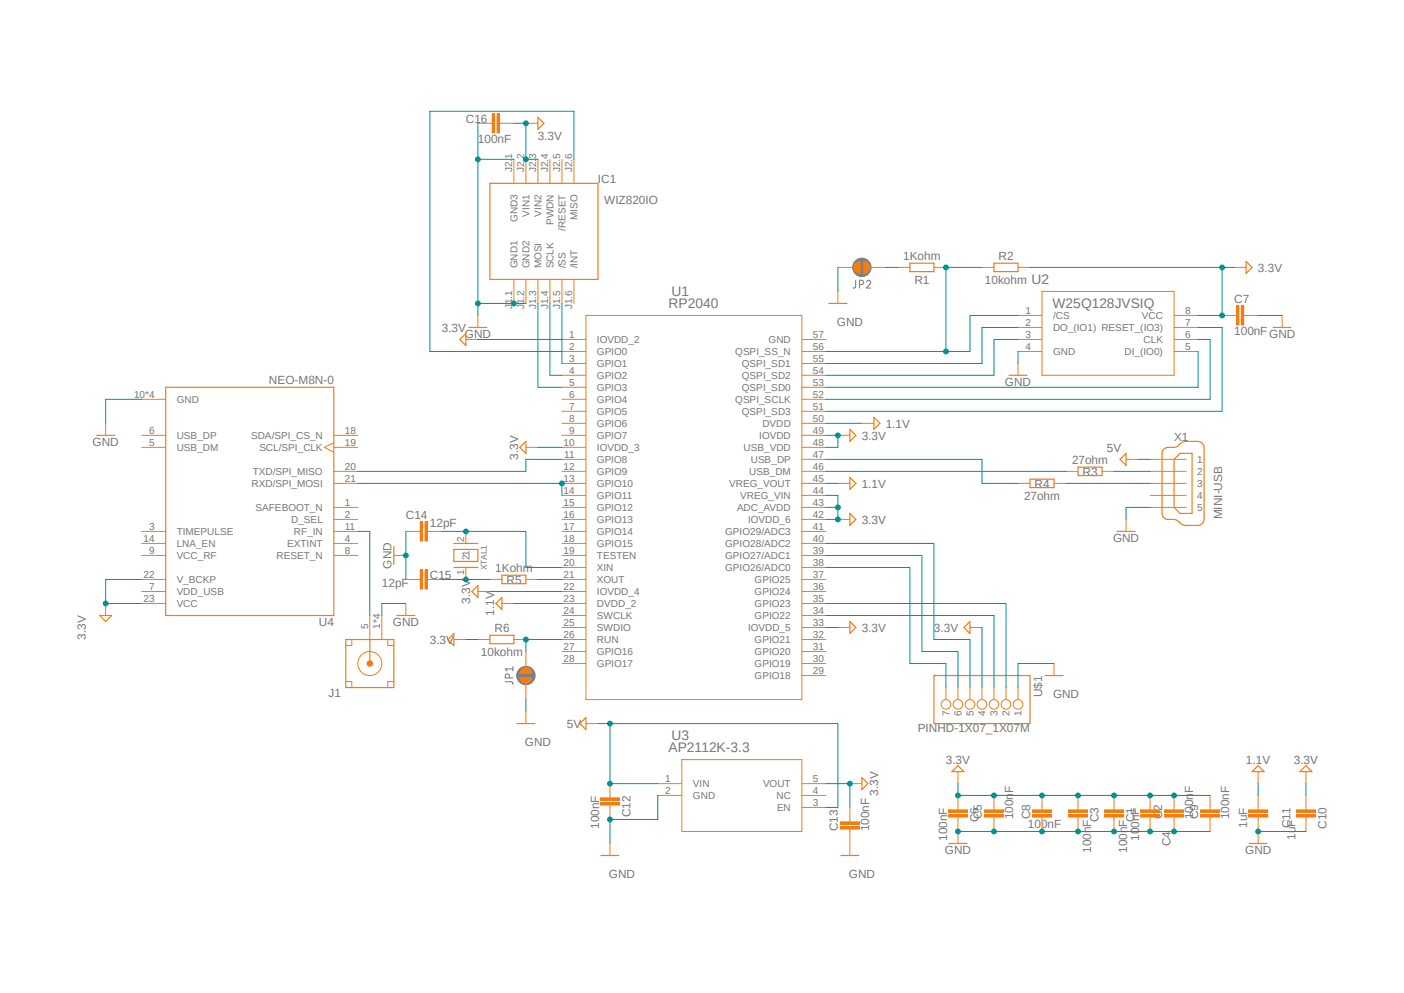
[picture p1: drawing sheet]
<svg xmlns="http://www.w3.org/2000/svg" width="297mm" height="210mm" viewBox="0 0 297 210" stroke-linecap="round" stroke-linejoin="round" font-family="sans-serif">
<path d="M15.6 23.5l265.8 162.9M281.4 23.5l-265.8 162.9" fill="none" stroke="#fff" stroke-width=".21"/>
<path d="M181 59.3v1.2a.4 .4 0 0 1-.5 .4M183.3 59.6a.44 .44 0 0 1 .6-.3 .44 .44 0 0 1 .2 .7l-.8 .9h.9M181.8 60.2h.4a.47 .47 0 0 0 .5-.5 .47 .47 0 0 0-.5-.4h-.4v1.6" fill="none" stroke="#757575" stroke-width=".21"/>
<circle cx="182.3" cy="56.6" r="1.94" fill="#757575"/>
<g fill="none" stroke="#757575" stroke-width=".21">
<path d="M106.9 144.2h1.2a.4 .4 0 0 1 .4 .5M107.8 143.4v-.4l-.2-.4a.44 .44 0 0 0-.7 .4v.4h1.6M108.5 141v.9M108.5 141.5h-1.6l.3 .4"/>
<circle cx="182.3" cy="56.6" r="1.94"/>
</g>
<circle cx="111.3" cy="142.9" r="1.94" fill="#757575"/>
<circle cx="111.3" cy="142.9" r="1.94" fill="none" stroke="#757575" stroke-width=".21"/>
<g fill="none" stroke="#f57c10" stroke-width=".21">
<path d="M118.9 71.8h5.1M118.9 74.3h5.1M118.9 76.9h5.1M118.9 79.4h5.1M124 66.7h45.6v81.3h-45.6zM169.6 71.8h5.1M169.6 74.3h5.1M169.6 76.9h5.1M169.6 79.4h5.1M118.9 81.9h5.1M118.9 84.5h5.1M118.9 87h5.1"/>
<path d="M118.9 89.5h5.1M118.9 92.1h5.1M118.9 94.6h5.1M118.9 97.2h5.1M118.9 99.7h5.1M169.6 81.9h5.1M169.6 84.5h5.1M169.6 87h5.1M169.6 89.5h5.1M169.6 92.1h5.1M169.6 94.6h5.1M169.6 97.2h5.1"/>
<path d="M169.6 99.7h5.1M118.9 102.2h5.1M118.9 104.8h5.1M118.9 107.3h5.1M118.9 109.9h5.1M118.9 112.4h5.1M118.9 114.9h5.1M118.9 117.5h5.1M169.6 102.2h5.1M169.6 104.8h5.1M169.6 107.3h5.1M169.6 109.9h5.1"/>
<path d="M169.6 112.4h5.1M169.6 114.9h5.1M169.6 117.5h5.1M118.9 120h5.1M118.9 122.6h5.1M118.9 125.1h5.1M118.9 127.6h5.1M118.9 130.2h5.1M118.9 132.7h5.1M118.9 135.3h5.1M118.9 137.8h5.1M169.6 120h5.1"/>
<path d="M169.6 122.6h5.1M169.6 125.1h5.1M169.6 127.6h5.1M169.6 130.2h5.1M169.6 132.7h5.1M169.6 135.3h5.1M169.6 137.8h5.1M118.9 140.3h5.1M169.6 140.3h5.1M169.6 142.9h5.1"/>
</g>
<path d="M208.2 172.3h4.1v.5h-4.1z" fill-rule="evenodd" fill="#f57c10"/>
<path d="M208.2 172.3h4.1v.5h-4.1z" fill="none" stroke="#f57c10" stroke-width=".21"/>
<path d="M208.2 171.3h4.1v.5h-4.1z" fill-rule="evenodd" fill="#f57c10"/>
<path d="M208.2 171.3h4.1v.5h-4.1zM210.3 168.2v3.1M210.3 172.8v3.1" fill="none" stroke="#f57c10" stroke-width=".21"/>
<path d="M233.6 171.3h4.1v.5h-4.1z" fill-rule="evenodd" fill="#f57c10"/>
<path d="M233.6 171.3h4.1v.5h-4.1z" fill="none" stroke="#f57c10" stroke-width=".21"/>
<path d="M233.6 172.3h4.1v.5h-4.1z" fill-rule="evenodd" fill="#f57c10"/>
<path d="M233.6 172.3h4.1v.5h-4.1zM235.7 168.2v3.1M235.7 172.8v3.1" fill="none" stroke="#f57c10" stroke-width=".21"/>
<path d="M246.3 172.3h4.1v.5h-4.1z" fill-rule="evenodd" fill="#f57c10"/>
<path d="M246.3 172.3h4.1v.5h-4.1z" fill="none" stroke="#f57c10" stroke-width=".21"/>
<path d="M246.3 171.3h4.1v.5h-4.1z" fill-rule="evenodd" fill="#f57c10"/>
<path d="M246.3 171.3h4.1v.5h-4.1zM248.4 168.2v3.1M248.4 172.8v3.1" fill="none" stroke="#f57c10" stroke-width=".21"/>
<path d="M226 171.3h4.1v.5h-4.1z" fill-rule="evenodd" fill="#f57c10"/>
<path d="M226 171.3h4.1v.5h-4.1z" fill="none" stroke="#f57c10" stroke-width=".21"/>
<path d="M226 172.3h4.1v.5h-4.1z" fill-rule="evenodd" fill="#f57c10"/>
<path d="M226 172.3h4.1v.5h-4.1zM228 168.2v3.1M228 172.8v3.1" fill="none" stroke="#f57c10" stroke-width=".21"/>
<path d="M241.3 171.3h4v.5h-4z" fill-rule="evenodd" fill="#f57c10"/>
<path d="M241.3 171.3h4v.5h-4z" fill="none" stroke="#f57c10" stroke-width=".21"/>
<path d="M241.3 172.3h4v.5h-4z" fill-rule="evenodd" fill="#f57c10"/>
<path d="M241.3 172.3h4v.5h-4zM243.3 168.2v3.1M243.3 172.8v3.1" fill="none" stroke="#f57c10" stroke-width=".21"/>
<path d="M200.6 171.3h4.1v.5h-4.1z" fill-rule="evenodd" fill="#f57c10"/>
<path d="M200.6 171.3h4.1v.5h-4.1z" fill="none" stroke="#f57c10" stroke-width=".21"/>
<path d="M200.6 172.3h4.1v.5h-4.1z" fill-rule="evenodd" fill="#f57c10"/>
<path d="M200.6 172.3h4.1v.5h-4.1zM202.6 168.2v3.1M202.6 172.8v5.6" fill="none" stroke="#f57c10" stroke-width=".21"/>
<path d="M200.7 178.4h3.9" fill="none" stroke="#f57c10" stroke-width=".25"/>
<path d="M261.6 64.7h.5v4h-.5z" fill-rule="evenodd" fill="#f57c10"/>
<path d="M261.6 64.7h.5v4h-.5z" fill="none" stroke="#f57c10" stroke-width=".21"/>
<path d="M262.6 64.7h.5v4h-.5z" fill-rule="evenodd" fill="#f57c10"/>
<path d="M98.6 71.8h2.5M215.3 76.9v2.5M258.5 66.7h3.1M262.6 64.7h.5v4h-.5zM263.1 66.7h3M271.2 66.7v2.6M111.3 94.6h2.5M177.2 92.1h2.6M177.2 109.9h2.6M101.1 125.1h2.5M177.2 132.7h2.6" fill="none" stroke="#f57c10" stroke-width=".21"/>
<path d="M97.3 71.8l1.3-1.3v2.6zM213.4 79.4h3.9M269.3 69.3h3.8M111.3 93.3v2.6l-1.3-1.3zM179.8 90.8l1.3 1.3-1.3 1.2zM179.8 108.6l1.3 1.3-1.3 1.2zM101.1 123.8v2.6l-1.3-1.3zM179.8 131.4l1.3 1.3-1.3 1.3z" fill="none" stroke="#f57c10" stroke-width=".25"/>
<path d="M218.4 172.3h4.1v.5h-4.1z" fill-rule="evenodd" fill="#f57c10"/>
<path d="M218.4 172.3h4.1v.5h-4.1z" fill="none" stroke="#f57c10" stroke-width=".21"/>
<path d="M218.4 171.3h4.1v.5h-4.1z" fill-rule="evenodd" fill="#f57c10"/>
<path d="M182.3 89.5h2.6M218.4 171.3h4.1v.5h-4.1zM220.4 168.2v3.1M220.4 172.8v3.1" fill="none" stroke="#f57c10" stroke-width=".21"/>
<path d="M184.9 88.3l1.2 1.2-1.2 1.3z" fill="none" stroke="#f57c10" stroke-width=".25"/>
<path d="M254 172.3h4v.5h-4z" fill-rule="evenodd" fill="#f57c10"/>
<path d="M254 172.3h4v.5h-4z" fill="none" stroke="#f57c10" stroke-width=".21"/>
<path d="M254 171.3h4v.5h-4z" fill-rule="evenodd" fill="#f57c10"/>
<g fill="none" stroke="#f57c10" stroke-width=".21">
<path d="M189.9 56.6h2.6M197.6 56.6h2.5M207.7 56.6h2.6M215.3 56.6h2.6M261.1 56.6h2.5M225.5 99.7h2.5M233.1 99.7h2.6M238.2 97.2h2.5M243.3 97.2h7.6M243.3 99.7h7.6M215.3 102.2h2.6M223 102.2h2.5"/>
<path d="M238.2 109.9v2.5M243.3 102.2h7.6M243.3 104.8h7.6M243.3 107.3h7.6M106.2 127.6h2.5M254 171.3h4v.5h-4zM256 168.2v3.1M256 172.8v3.1"/>
</g>
<path d="M192.5 55.7h5.1v1.7h-5.1zM210.3 55.7h5v1.7h-5zM263.6 55.3l1.3 1.3-1.3 1.2zM228 98.8h5.1v1.8h-5.1zM238.2 95.9v2.5l-1.3-1.2zM246 95.2l.3-.3a4.2 4.2 0 0 1 2.5-.3l.6-.5a2.01 2.01 0 0 1 1.5-.8h2.5a1.34 1.34 0 0 1 1.3 1.3v15.3a1.27 1.27 0 0 1-1.3 1.2h-2.5a2.42 2.42 0 0 1-1.8-1 3.9 3.9 0 0 0-2.4-.3 1.21 1.21 0 0 1-.9-1.2v-12.7zM248.4 97.2l1.2-1.3h2.6v12.7h-2.6l-1.2-1.3zM217.9 101.3h5.1v1.8h-5.1zM236.3 112.4h3.8M106.2 126.4v2.5l-1.3-1.3z" fill="none" stroke="#f57c10" stroke-width=".25"/>
<path d="M274.2 171.3h4.1v.5h-4.1z" fill-rule="evenodd" fill="#f57c10"/>
<path d="M274.2 171.3h4.1v.5h-4.1z" fill="none" stroke="#f57c10" stroke-width=".21"/>
<path d="M274.2 172.3h4.1v.5h-4.1z" fill-rule="evenodd" fill="#f57c10"/>
<path d="M274.2 172.3h4.1v.5h-4.1zM276.3 168.2v3.1M276.3 172.8v3.1" fill="none" stroke="#f57c10" stroke-width=".21"/>
<path d="M264.1 171.3h4.1v.5h-4.1z" fill-rule="evenodd" fill="#f57c10"/>
<path d="M264.1 171.3h4.1v.5h-4.1z" fill="none" stroke="#f57c10" stroke-width=".21"/>
<path d="M264.1 172.3h4.1v.5h-4.1z" fill-rule="evenodd" fill="#f57c10"/>
<path d="M177.2 102.2h2.6M264.1 172.3h4.1v.5h-4.1zM266.1 168.2v3.1M266.1 172.8v3.1" fill="none" stroke="#f57c10" stroke-width=".21"/>
<path d="M179.8 101l1.3 1.2-1.3 1.3z" fill="none" stroke="#f57c10" stroke-width=".25"/>
<path d="M127 168.7h4.1v.5h-4.1z" fill-rule="evenodd" fill="#f57c10"/>
<path d="M127 168.7h4.1v.5h-4.1z" fill="none" stroke="#f57c10" stroke-width=".21"/>
<path d="M127 169.8h4.1v.5h-4.1z" fill-rule="evenodd" fill="#f57c10"/>
<path d="M127 169.8h4.1v.5h-4.1zM129 165.7v3M129 170.3v3" fill="none" stroke="#f57c10" stroke-width=".21"/>
<path d="M177.8 174.8h4v.5h-4z" fill-rule="evenodd" fill="#f57c10"/>
<path d="M177.8 174.8h4v.5h-4z" fill="none" stroke="#f57c10" stroke-width=".21"/>
<path d="M177.8 173.8h4v.5h-4z" fill-rule="evenodd" fill="#f57c10"/>
<path d="M124 153h2.5M129 178.4v2.5M139.1 165.7h5.1M139.1 168.2h5.1M144.2 160.7h25.4v15.2h-25.4zM169.6 165.7h5.1M169.6 168.2h5.1M169.6 170.8h5.1M177.8 173.8h4v.5h-4zM179.8 170.8v3M179.8 175.3v5.6M179.8 165.7h2.5" fill="none" stroke="#f57c10" stroke-width=".21"/>
<path d="M124 151.8v2.5l-1.3-1.3zM182.3 164.5l1.3 1.2-1.3 1.3zM127.1 180.9h3.8M177.9 180.9h3.8" fill="none" stroke="#f57c10" stroke-width=".25"/>
<path d="M88.9 110.4h.5v4h-.5z" fill-rule="evenodd" fill="#f57c10"/>
<path d="M88.9 110.4h.5v4h-.5z" fill="none" stroke="#f57c10" stroke-width=".21"/>
<path d="M89.9 110.4h.5v4h-.5z" fill-rule="evenodd" fill="#f57c10"/>
<path d="M85.9 112.4h3M89.9 110.4h.5v4h-.5zM90.4 112.4h3.1" fill="none" stroke="#f57c10" stroke-width=".21"/>
<path d="M88.9 120.5h.5v4.1h-.5z" fill-rule="evenodd" fill="#f57c10"/>
<path d="M88.9 120.5h.5v4.1h-.5z" fill="none" stroke="#f57c10" stroke-width=".21"/>
<path d="M89.9 120.5h.5v4.1h-.5z" fill-rule="evenodd" fill="#f57c10"/>
<g fill="none" stroke="#f57c10" stroke-width=".21">
<path d="M108.7 33.7v5.1M111.3 33.7v5.1M111.3 26.1h2.5M113.8 33.7v5.1M116.3 33.7v5.1M118.9 33.7v5.1M121.4 33.7v5.1M108.7 59.1v5.1M111.3 59.1v5.1M113.8 59.1v5.1M116.3 59.1v5.1M118.9 59.1v5.1"/>
<path d="M121.4 59.1v5.1M101.1 66.7v2.6M215.3 66.7h5.1M215.3 69.3h5.1M215.3 71.8h5.1M215.3 74.3h5.1M220.4 61.6h28v17.8h-28zM248.4 66.7h5M248.4 69.3h5M248.4 71.8h5M248.4 74.3h5M83.3 117.5h2.6"/>
<path d="M85.9 122.6h3M89.9 120.5h.5v4.1h-.5zM90.4 122.6h3.1M96 135.3h2.6M101.1 135.3h2.5M103.6 122.6h2.6M108.7 135.3h2.6M111.3 122.6h2.5"/>
</g>
<path d="M103.6 38.8h22.9v20.3h-22.9zM113.8 24.8l1.3 1.3-1.3 1.2zM99.2 69.3h3.8M83.3 115.6v3.8M96 134v2.5l-1.3-1.2zM103.6 134.4h5.1v1.7h-5.1zM106.2 121.7h5.1v1.7h-5.1z" fill="none" stroke="#f57c10" stroke-width=".25"/>
<path d="M104.1 24h.5v4.1h-.5z" fill-rule="evenodd" fill="#f57c10"/>
<path d="M104.1 24h.5v4.1h-.5z" fill="none" stroke="#f57c10" stroke-width=".21"/>
<path d="M105.2 24h.5v4.1h-.5z" fill-rule="evenodd" fill="#f57c10"/>
<g fill="none" stroke="#f57c10" stroke-width=".21">
<path d="M101.1 26.1h3M105.2 24h.5v4.1h-.5zM105.7 26.1h3M22.4 89.5v2.6M30 84.5h5.1M30 94.6h5.1M30 92.1h5.1M70.6 93.6l-2 1 2 1M70.6 94.6h5.1M70.6 92.1h5.1M70.6 99.7h5.1M30 114.9h5.1"/>
<path d="M30 112.4h5.1M30 117.5h5.1M70.6 114.9h5.1M70.6 109.9h5.1M70.6 112.4h5.1M70.6 117.5h5.1M70.6 102.2h5.1M70.6 107.3h5.1M22.4 127.6v2.6M30 122.6h5.1M30 127.6h5.1M30 125.1h5.1"/>
<path d="M74.4 135.3v1.2h-1.2M82 135.3v1.2h1.3M73.2 144.1h1.2v1.3M83.3 144.1h-1.3v1.3"/>
</g>
<path d="M20.4 92.1h3.9M35.1 81.9h35.5v48.3h-35.5zM21.1 130.2h2.5l-1.2 1.2zM73.2 135.3h10.1v10.1h-10.1zM78.2 135.3v5" fill="none" stroke="#f57c10" stroke-width=".25"/>
<circle cx="78.2" cy="140.3" r=".6" fill="#f57c10"/>
<g fill="none" stroke="#f57c10" stroke-width=".21">
<path d="M177.2 61.6v2.6M98.6 112.4v2.5M78.2 130.2v5.1M80.8 130.2v5.1M85.9 127.6v2.6M98.6 120v2.6M205.2 132.7h2.5M111.3 150.5v2.5M200.1 145.4v2.6M202.6 145.4v2.6M205.2 145.4v2.6M207.7 145.4v2.6"/>
<path d="M210.3 145.4v2.6M212.8 145.4v2.6M215.3 145.4v2.6M223 140.3v2.6"/>
<circle cx="78.2" cy="140.3" r="2.54"/>
<circle cx="78.2" cy="140.3" r=".6"/>
<circle cx="200.1" cy="149" r="1.01"/>
<circle cx="202.7" cy="149" r="1.01"/>
<circle cx="205.2" cy="149" r="1.01"/>
<circle cx="207.7" cy="149" r="1.01"/>
<circle cx="210.3" cy="149" r="1.01"/>
<circle cx="212.8" cy="149" r="1.01"/>
<circle cx="215.4" cy="149" r="1.01"/>
</g>
<path d="M175.3 64.2h3.9M96 116.2h5.1v2.5h-5.1zM96 114.9h5.1M83.9 130.2h3.9M96 120h5.1M203.9 132.7l1.3-1.3v2.6zM109.3 153h3.9M197.6 142.9h20.3v10.1h-20.3zM221.1 142.9h3.8" fill="none" stroke="#f57c10" stroke-width=".25"/>
<path d="M181.1 55.6l.8-.3v2.5a1.27 1.27 0 0 1-1.1-.8 1.27 1.27 0 0 1 .3-1.4z" fill-rule="evenodd" fill="#f57c10"/>
<path d="M181.1 55.6l.8-.3v2.5a1.27 1.27 0 0 1-1.1-.8 1.27 1.27 0 0 1 .3-1.4z" fill="none" stroke="#f57c10" stroke-width=".21"/>
<path d="M182.7 55.3a1.27 1.27 0 0 1 1.3 1.3 1.27 1.27 0 0 1-1.3 1.2z" fill-rule="evenodd" fill="#f57c10"/>
<path d="M177.2 56.6h3.5M182.7 55.3a1.27 1.27 0 0 1 1.3 1.3 1.27 1.27 0 0 1-1.3 1.2zM184 56.6h3.4" fill="none" stroke="#f57c10" stroke-width=".21"/>
<path d="M110.3 141.6a1.31 1.31 0 0 1 1.4-.3 1.31 1.31 0 0 1 .8 1.2h-2.5z" fill-rule="evenodd" fill="#f57c10"/>
<path d="M110.3 141.6a1.31 1.31 0 0 1 1.4-.3 1.31 1.31 0 0 1 .8 1.2h-2.5z" fill="none" stroke="#f57c10" stroke-width=".21"/>
<path d="M110 143.3h2.5a1.27 1.27 0 0 1-1.2 1.2 1.27 1.27 0 0 1-1.3-1.2z" fill-rule="evenodd" fill="#f57c10"/>
<path d="M111.3 137.8v3.4M110 143.3h2.5a1.27 1.27 0 0 1-1.2 1.2 1.27 1.27 0 0 1-1.3-1.2zM111.3 144.5v3.5M202.6 163.2v2.5M266.1 163.2v2.5M266.1 175.9v2.5M276.3 163.2v2.5" fill="none" stroke="#f57c10" stroke-width=".21"/>
<path d="M202.6 161.9l1.3 1.3h-2.5zM264.2 178.4h3.9M266.1 161.9l1.3 1.3h-2.5zM275 163.2l1.3-1.3 1.2 1.3z" fill="none" stroke="#f57c10" stroke-width=".25"/>
<path d="M202.6 175.9h7.7" fill="none" stroke="#009292" stroke-width=".21"/>
<circle cx="202.6" cy="175.9" r=".51" fill="#009292"/>
<g fill="none" stroke="#009292" stroke-width=".21">
<path d="M210.3 175.9h10.1"/>
<circle cx="202.6" cy="175.9" r=".51"/>
</g>
<circle cx="210.3" cy="175.9" r=".51" fill="#009292"/>
<g fill="none" stroke="#009292" stroke-width=".21">
<path d="M220.4 175.9h7.6"/>
<circle cx="210.3" cy="175.9" r=".51"/>
</g>
<circle cx="220.4" cy="175.9" r=".51" fill="#009292"/>
<g fill="none" stroke="#009292" stroke-width=".21">
<path d="M228 175.9h7.7"/>
<circle cx="220.4" cy="175.9" r=".51"/>
</g>
<circle cx="228" cy="175.9" r=".51" fill="#009292"/>
<g fill="none" stroke="#009292" stroke-width=".21">
<path d="M235.7 175.9h7.6"/>
<circle cx="228" cy="175.9" r=".51"/>
</g>
<circle cx="235.7" cy="175.9" r=".51" fill="#009292"/>
<g fill="none" stroke="#009292" stroke-width=".21">
<path d="M243.3 175.9h5.1"/>
<circle cx="235.7" cy="175.9" r=".51"/>
</g>
<circle cx="243.3" cy="175.9" r=".51" fill="#009292"/>
<g fill="none" stroke="#009292" stroke-width=".21">
<path d="M248.4 175.9h7.6"/>
<circle cx="243.3" cy="175.9" r=".51"/>
</g>
<circle cx="248.4" cy="175.9" r=".51" fill="#009292"/>
<g fill="none" stroke="#009292" stroke-width=".21">
<path d="M215.3 74.3v2.6M266.1 66.7h5.1M243.3 107.3h-5.1v2.6M139.1 168.2v5.1h-10.1v5.1"/>
<circle cx="248.4" cy="175.9" r=".51"/>
</g>
<circle cx="129" cy="173.3" r=".51" fill="#009292"/>
<g fill="none" stroke="#009292" stroke-width=".21">
<path d="M85.9 112.4v10.2"/>
<circle cx="129" cy="173.3" r=".51"/>
</g>
<circle cx="85.8" cy="117.5" r=".51" fill="#009292"/>
<g fill="none" stroke="#009292" stroke-width=".21">
<path d="M177.2 56.6v5M101.1 64.2h10.2M30 84.5h-7.6v5M85.9 127.6h-5.1v2.6M111.3 148v2.5M223 140.3h-7.7v5.1"/>
<circle cx="85.8" cy="117.5" r=".51"/>
</g>
<circle cx="108.7" cy="64.2" r=".51" fill="#009292"/>
<g fill="none" stroke="#009292" stroke-width=".21">
<path d="M101.1 26.1v40.6M101.1 33.7h7.6"/>
<circle cx="108.7" cy="64.2" r=".51"/>
</g>
<circle cx="101.1" cy="33.7" r=".51" fill="#009292"/>
<circle cx="101.1" cy="33.7" r=".51" fill="none" stroke="#009292" stroke-width=".21"/>
<circle cx="101.1" cy="64.2" r=".51" fill="#009292"/>
<g fill="none" stroke="#009292" stroke-width=".21">
<path d="M266.1 175.9h10.2"/>
<circle cx="101.1" cy="64.2" r=".51"/>
</g>
<circle cx="266.1" cy="175.9" r=".51" fill="#009292"/>
<g fill="none" stroke="#009292" stroke-width=".21">
<path d="M207.7 56.6h-7.6v17.7M215.3 66.7h-10.1v7.6h-30.5"/>
<circle cx="266.1" cy="175.9" r=".51"/>
</g>
<circle cx="200.1" cy="56.6" r=".51" fill="#009292"/>
<circle cx="200.1" cy="56.6" r=".51" fill="none" stroke="#009292" stroke-width=".21"/>
<circle cx="200.1" cy="74.3" r=".51" fill="#009292"/>
<g fill="none" stroke="#009292" stroke-width=".21">
<path d="M215.3 71.8h-5v7.6h-35.6M215.3 69.3h-7.6v7.6h-33M253.4 74.3v7.6h-78.7M253.4 71.8h2.6v12.7h-81.3M253.4 69.3h5.1v17.7h-83.8M174.7 92.1h2.5v2.5h-2.5"/>
<circle cx="200.1" cy="74.3" r=".51"/>
</g>
<circle cx="177.2" cy="92.1" r=".51" fill="#009292"/>
<g fill="none" stroke="#009292" stroke-width=".21">
<path d="M174.7 104.8h2.5v5.1h-2.5M174.7 107.3h2.5"/>
<circle cx="177.2" cy="92.1" r=".51"/>
</g>
<circle cx="177.2" cy="109.9" r=".51" fill="#009292"/>
<circle cx="177.2" cy="109.9" r=".51" fill="none" stroke="#009292" stroke-width=".21"/>
<circle cx="177.2" cy="107.3" r=".51" fill="#009292"/>
<g fill="none" stroke="#009292" stroke-width=".21">
<path d="M217.9 56.6h43.2M258.5 56.6v10.1h-5.1M101.1 71.8h17.8M113.8 94.6h5.1M103.6 125.1h15.3M174.7 132.7h2.5"/>
<circle cx="177.2" cy="107.3" r=".51"/>
</g>
<circle cx="258.5" cy="56.6" r=".51" fill="#009292"/>
<circle cx="258.5" cy="56.6" r=".51" fill="none" stroke="#009292" stroke-width=".21"/>
<circle cx="258.5" cy="66.7" r=".51" fill="#009292"/>
<g fill="none" stroke="#009292" stroke-width=".21">
<path d="M174.7 165.7h5.1v5.1"/>
<circle cx="258.5" cy="66.7" r=".51"/>
</g>
<circle cx="179.8" cy="165.7" r=".51" fill="#009292"/>
<g fill="none" stroke="#009292" stroke-width=".21">
<path d="M108.7 26.1h2.6v7.6h2.5M98.6 135.3h2.5"/>
<circle cx="179.8" cy="165.7" r=".51"/>
</g>
<circle cx="111.2" cy="33.7" r=".51" fill="#009292"/>
<circle cx="111.2" cy="33.7" r=".51" fill="none" stroke="#009292" stroke-width=".21"/>
<circle cx="111.2" cy="26.1" r=".51" fill="#009292"/>
<g fill="none" stroke="#009292" stroke-width=".21">
<path d="M30 122.6h-7.6v5h7.6"/>
<circle cx="111.2" cy="26.1" r=".51"/>
</g>
<circle cx="22.3" cy="127.6" r=".51" fill="#009292"/>
<g fill="none" stroke="#009292" stroke-width=".21">
<path d="M207.7 132.7v12.7M202.6 165.7v2.5h53.4M276.3 165.7v2.5"/>
<circle cx="22.3" cy="127.6" r=".51"/>
</g>
<circle cx="202.6" cy="168.2" r=".51" fill="#009292"/>
<circle cx="202.6" cy="168.2" r=".51" fill="none" stroke="#009292" stroke-width=".21"/>
<circle cx="210.3" cy="168.2" r=".51" fill="#009292"/>
<circle cx="210.3" cy="168.2" r=".51" fill="none" stroke="#009292" stroke-width=".21"/>
<circle cx="220.4" cy="168.2" r=".51" fill="#009292"/>
<circle cx="220.4" cy="168.2" r=".51" fill="none" stroke="#009292" stroke-width=".21"/>
<circle cx="228" cy="168.2" r=".51" fill="#009292"/>
<circle cx="228" cy="168.2" r=".51" fill="none" stroke="#009292" stroke-width=".21"/>
<circle cx="235.7" cy="168.2" r=".51" fill="#009292"/>
<circle cx="235.7" cy="168.2" r=".51" fill="none" stroke="#009292" stroke-width=".21"/>
<circle cx="243.3" cy="168.2" r=".51" fill="#009292"/>
<circle cx="243.3" cy="168.2" r=".51" fill="none" stroke="#009292" stroke-width=".21"/>
<circle cx="248.4" cy="168.2" r=".51" fill="#009292"/>
<g fill="none" stroke="#009292" stroke-width=".21">
<path d="M174.7 89.5h7.6M174.7 97.2h33v5h7.6M240.7 97.2h2.6M174.7 102.2h2.5M108.7 127.6h10.2M126.5 153h50.7M129 153v12.7h10.1M266.1 165.7v2.5"/>
<circle cx="248.4" cy="168.2" r=".51"/>
</g>
<circle cx="129" cy="153" r=".51" fill="#009292"/>
<circle cx="129" cy="153" r=".51" fill="none" stroke="#009292" stroke-width=".21"/>
<circle cx="129" cy="165.7" r=".51" fill="#009292"/>
<g fill="none" stroke="#009292" stroke-width=".21">
<path d="M174.7 99.7h50.8M235.7 99.7h7.6M93.5 112.4h17.8v7.6h7.6M225.5 102.2h17.8M177.2 153v17.8h-2.5"/>
<circle cx="129" cy="165.7" r=".51"/>
</g>
<circle cx="98.5" cy="112.4" r=".51" fill="#009292"/>
<g fill="none" stroke="#009292" stroke-width=".21">
<path d="M93.5 122.6h10.1"/>
<circle cx="98.5" cy="112.4" r=".51"/>
</g>
<circle cx="98.5" cy="122.6" r=".51" fill="#009292"/>
<g fill="none" stroke="#009292" stroke-width=".21">
<path d="M113.8 122.6h5.1M118.9 135.3h-7.6v2.5"/>
<circle cx="98.5" cy="122.6" r=".51"/>
</g>
<circle cx="111.2" cy="135.3" r=".51" fill="#009292"/>
<g fill="none" stroke="#009292" stroke-width=".21">
<path d="M121.4 33.7v-10.2h-30.5v50.8h28M113.8 64.2v17.7h5.1M116.3 64.2v15.2h2.6M118.9 64.2v12.7M118.9 97.2h-7.6v2.5h-35.6M75.7 102.2h43.2v2.6"/>
<circle cx="111.2" cy="135.3" r=".51"/>
</g>
<circle cx="118.9" cy="102.2" r=".51" fill="#009292"/>
<g fill="none" stroke="#009292" stroke-width=".21">
<path d="M187.4 56.6h2.5M75.7 112.4h2.5v17.8M174.7 117.5h20.3v20.3h7.6v7.6M174.7 114.9h22.9v20.4h7.6v10.1M174.7 120h17.8v20.3h7.6v5.1M174.7 130.2h35.6v15.2M174.7 127.6h38.1v17.8"/>
<circle cx="118.9" cy="102.2" r=".51"/>
</g>
<g font-size="2.9" fill="#757575">
<text x="141.4" y="65.2">RP2040</text>
<text x="142.1" y="62.7">U1</text>
<text x="218.2" y="60.1">U2</text>
<text x="222.7" y="65.2">W25Q128JVSIQ</text>
<text x="141.4" y="159.1">AP2112K-3.3</text>
<text x="142.1" y="156.6">U3</text>
</g>
<g font-size="2.5" fill="#757575">
<text x="98.6" y="26.1">C16</text>
<text x="113.8" y="29.5">3.3V</text>
<text x="101.1" y="30.1">100nF</text>
<text x="126.5" y="38.8">IC1</text>
<text x="127.8" y="43.1">WIZ820IO</text>
<text x="191.1" y="54.9">1Kohm</text>
<text x="193.4" y="60">R1</text>
<text x="208.4" y="60">10kohm</text>
<text x="211.2" y="54.9">R2</text>
<text x="266.1" y="57.4">3.3V</text>
<text x="261.1" y="64.2">C7</text>
<text x="93.5" y="70.1">3.3V</text>
<text x="98.3" y="71.5">GND</text>
<text x="177" y="69">GND</text>
<text x="261.1" y="70.8">100nF</text>
<text x="268.5" y="71.5">GND</text>
<text x="56.9" y="81.2">NEO-M8N-0</text>
<text x="212.6" y="81.7">GND</text>
<text x="19.6" y="94.4">GND</text>
<text x="182.3" y="93">3.3V</text>
<text x="187.4" y="90.4">1.1V</text>
<text x="234.1" y="95.5">5V</text>
<text x="248.4" y="93.3">X1</text>
<text x="109.6" y="97.2" transform="rotate(-90 109.6 97.2)">3.3V</text>
<text x="226.8" y="98">27ohm</text>
<text x="229" y="100.6">R3</text>
<text x="182.3" y="103.1">1.1V</text>
<text x="216.6" y="105.7">27ohm</text>
<text x="218.9" y="103.1">R4</text>
<text x="85.9" y="109.9">C14</text>
<text x="90.9" y="111.4">12pF</text>
<text x="182.3" y="110.7">3.3V</text>
<text x="258.5" y="109.9" transform="rotate(-90 258.5 109.9)">MINI-USB</text>
<text x="235.5" y="114.7">GND</text>
<text x="80.8" y="124.1">12pF</text>
<text x="82.8" y="120.3" transform="rotate(-90 82.8 120.3)">GND</text>
<text x="90.9" y="122.6">C15</text>
<text x="104.8" y="120.9">1Kohm</text>
<text x="107.1" y="123.4">R5</text>
<text x="99.4" y="127.7" transform="rotate(-90 99.4 127.7)">3.3V</text>
<text x="104.5" y="130.2" transform="rotate(-90 104.5 130.2)">1.1V</text>
<text x="18.2" y="135.3" transform="rotate(-90 18.2 135.3)">3.3V</text>
<text x="67.4" y="132.5">U4</text>
<text x="83.1" y="132.5">GND</text>
<text x="90.9" y="136.1">3.3V</text>
<text x="104.6" y="133.6">R6</text>
<text x="182.3" y="133.6">3.3V</text>
<text x="197.6" y="133.6">3.3V</text>
<text x="101.7" y="138.7">10kohm</text>
<text x="69.5" y="147.4">J1</text>
<text x="220.4" y="147.4" transform="rotate(-90 220.4 147.4)">U$1</text>
<text x="222.8" y="147.7">GND</text>
<text x="119.9" y="153.9">5V</text>
<text x="194.1" y="154.8">PINHD-1X07_1X07M</text>
<text x="111" y="157.9">GND</text>
<text x="200.1" y="161.5">3.3V</text>
<text x="263.6" y="161.5">1.1V</text>
<text x="273.7" y="161.5">3.3V</text>
<text x="133.4" y="172.8" transform="rotate(-90 133.4 172.8)">C12</text>
<text x="185.8" y="168.3" transform="rotate(-90 185.8 168.3)">3.3V</text>
<text x="207" y="174" transform="rotate(-90 207 174)">C6</text>
<text x="207.7" y="173.3" transform="rotate(-90 207.7 173.3)">C5</text>
<text x="214.3" y="173.3" transform="rotate(-90 214.3 173.3)">100nF</text>
<text x="217.9" y="173.3" transform="rotate(-90 217.9 173.3)">C8</text>
<text x="232.4" y="174" transform="rotate(-90 232.4 174)">C3</text>
<text x="240" y="174" transform="rotate(-90 240 174)">C1</text>
<text x="245.8" y="173.3" transform="rotate(-90 245.8 173.3)">C2</text>
<text x="252.4" y="173.3" transform="rotate(-90 252.4 173.3)">100nF</text>
<text x="253.5" y="173.3" transform="rotate(-90 253.5 173.3)">C9</text>
<text x="260.1" y="173.3" transform="rotate(-90 260.1 173.3)">100nF</text>
<text x="126.7" y="175.3" transform="rotate(-90 126.7 175.3)">100nF</text>
<text x="177.3" y="175.9" transform="rotate(-90 177.3 175.9)">C13</text>
<text x="183.9" y="175.9" transform="rotate(-90 183.9 175.9)">100nF</text>
<text x="200.4" y="177.8" transform="rotate(-90 200.4 177.8)">100nF</text>
<text x="217.4" y="175.1">100nF</text>
<text x="241" y="177.8" transform="rotate(-90 241 177.8)">100nF</text>
<text x="247.6" y="179" transform="rotate(-90 247.6 179)">C4</text>
<text x="263.9" y="175.1" transform="rotate(-90 263.9 175.1)">1uF</text>
<text x="273" y="175.2" transform="rotate(-90 273 175.2)">C11</text>
<text x="274" y="177.6" transform="rotate(-90 274 177.6)">1uF</text>
<text x="280.6" y="175.3" transform="rotate(-90 280.6 175.3)">C10</text>
<text x="128.8" y="185.8">GND</text>
<text x="179.6" y="185.8">GND</text>
<text x="199.9" y="180.7">GND</text>
<text x="230.8" y="180.4" transform="rotate(-90 230.8 180.4)">100nF</text>
<text x="238.5" y="180.4" transform="rotate(-90 238.5 180.4)">100nF</text>
<text x="263.4" y="180.7">GND</text>
</g>
<g font-size="2.1" fill="#757575">
<text x="108.3" y="36.4" transform="rotate(-90 108.3 36.4)">J2.1</text>
<text x="110.9" y="36.4" transform="rotate(-90 110.9 36.4)">J2.2</text>
<text x="113.4" y="36.4" transform="rotate(-90 113.4 36.4)">J2.3</text>
<text x="115.9" y="36.4" transform="rotate(-90 115.9 36.4)">J2.4</text>
<text x="118.5" y="36.4" transform="rotate(-90 118.5 36.4)">J2.5</text>
<text x="121" y="36.4" transform="rotate(-90 121 36.4)">J2.6</text>
<text x="109.5" y="47" transform="rotate(-90 109.5 47)">GND3</text>
<text x="112" y="45.8" transform="rotate(-90 112 45.8)">VIN1</text>
<text x="114.6" y="45.8" transform="rotate(-90 114.6 45.8)">VIN2</text>
<text x="117.1" y="47.6" transform="rotate(-90 117.1 47.6)">PWDN</text>
<text x="122.2" y="46.5" transform="rotate(-90 122.2 46.5)">MISO</text>
<text x="119.6" y="48.8" transform="rotate(-90 119.6 48.8)">/RESET</text>
<text x="109.5" y="56.8" transform="rotate(-90 109.5 56.8)">GND1</text>
<text x="112" y="56.8" transform="rotate(-90 112 56.8)">GND2</text>
<text x="114.6" y="56.8" transform="rotate(-90 114.6 56.8)">MOSI</text>
<text x="117.1" y="56.8" transform="rotate(-90 117.1 56.8)">SCLK</text>
<text x="119.6" y="56.8" transform="rotate(-90 119.6 56.8)">/SS</text>
<text x="122.2" y="56.8" transform="rotate(-90 122.2 56.8)">/INT</text>
<text x="108.3" y="65.4" transform="rotate(-90 108.3 65.4)">J1.1</text>
<text x="110.9" y="65.4" transform="rotate(-90 110.9 65.4)">J1.2</text>
<text x="113.4" y="65.4" transform="rotate(-90 113.4 65.4)">J1.3</text>
<text x="115.9" y="65.4" transform="rotate(-90 115.9 65.4)">J1.4</text>
<text x="118.5" y="65.4" transform="rotate(-90 118.5 65.4)">J1.5</text>
<text x="121" y="65.4" transform="rotate(-90 121 65.4)">J1.6</text>
<text x="120.4" y="71.4">1</text>
<text x="172" y="71.4">57</text>
<text x="216.9" y="66.3">1</text>
<text x="216.9" y="68.9">2</text>
<text x="216.9" y="71.4">3</text>
<text x="222.8" y="67.5">/CS</text>
<text x="222.8" y="70">DO_(IO1) RESET_(IO3)</text>
<text x="241.6" y="67.5">VCC</text>
<text x="250.7" y="71.4">6</text>
<text x="250.7" y="68.9">7</text>
<text x="250.7" y="66.3">8</text>
<text x="120.4" y="74">2</text>
<text x="120.4" y="76.5">3</text>
<text x="126.3" y="72.6">IOVDD_2</text>
<text x="126.3" y="75.1">GPIO0</text>
<text x="126.3" y="77.6">GPIO1</text>
<text x="155.5" y="75.1">QSPI_SS_N</text>
<text x="156.9" y="77.6">QSPI_SD1</text>
<text x="162.6" y="72.6">GND</text>
<text x="172" y="76.5">55</text>
<text x="172" y="74">56</text>
<text x="216.9" y="74">4</text>
<text x="222.8" y="75.1">GND</text>
<text x="237.9" y="75.1">DI_(IO0)</text>
<text x="241.9" y="72.6">CLK</text>
<text x="250.7" y="74">5</text>
<text x="120.4" y="79">4</text>
<text x="120.4" y="81.6">5</text>
<text x="126.3" y="80.1">GPIO2</text>
<text x="126.3" y="82.7">GPIO3</text>
<text x="156.9" y="82.7">QSPI_SD0</text>
<text x="156.9" y="80.2">QSPI_SD2</text>
<text x="172" y="81.6">53</text>
<text x="172" y="79">54</text>
<text x="28.4" y="84.1">10*4</text>
<text x="37.4" y="85.2">GND</text>
<text x="120.4" y="84.1">6</text>
<text x="120.4" y="86.7">7</text>
<text x="120.4" y="89.2">8</text>
<text x="126.3" y="85.2">GPIO4</text>
<text x="126.3" y="87.8">GPIO5</text>
<text x="155.5" y="85.2">QSPI_SCLK</text>
<text x="156.9" y="87.8">QSPI_SD3</text>
<text x="172" y="89.2">50</text>
<text x="172" y="86.7">51</text>
<text x="172" y="84.1">52</text>
<text x="31.5" y="94.3">5</text>
<text x="31.5" y="91.7">6</text>
<text x="37.4" y="95.4">USB_DM</text>
<text x="37.4" y="92.8">USB_DP</text>
<text x="53.1" y="92.8">SDA/SPI_CS_N</text>
<text x="54.9" y="95.4">SCL/SPI_CLK</text>
<text x="72.9" y="94.3">19</text>
<text x="72.9" y="91.7">18</text>
<text x="119.2" y="94.3">10</text>
<text x="120.4" y="91.7">9</text>
<text x="126.3" y="90.3">GPIO6</text>
<text x="126.3" y="92.8">GPIO7</text>
<text x="126.3" y="95.4">IOVDD_3</text>
<text x="157.3" y="95.4">USB_VDD</text>
<text x="160.6" y="92.8">IOVDD</text>
<text x="161.3" y="90.3">DVDD</text>
<text x="172" y="94.3">48</text>
<text x="172" y="91.7">49</text>
<text x="53.5" y="100.5">TXD/SPI_MISO</text>
<text x="72.9" y="99.4">20</text>
<text x="72.9" y="101.9">21</text>
<text x="119.2" y="99.4">12</text>
<text x="119.2" y="101.9">13</text>
<text x="119.4" y="96.8">11</text>
<text x="126.3" y="97.9">GPIO8</text>
<text x="126.3" y="100.5">GPIO9</text>
<text x="158.5" y="100.5">USB_DM</text>
<text x="158.8" y="97.9">USB_DP</text>
<text x="172" y="101.9">45</text>
<text x="172" y="99.4">46</text>
<text x="172" y="96.8">47</text>
<text x="253.2" y="97.9">1</text>
<text x="253.2" y="100.5">2</text>
<text x="53.2" y="103">RXD/SPI_MOSI</text>
<text x="72.9" y="107">1</text>
<text x="119.2" y="104.4">14</text>
<text x="119.2" y="107">15</text>
<text x="126.3" y="103">GPIO10</text>
<text x="126.3" y="105.5">GPIO11</text>
<text x="154.3" y="103">VREG_VOUT</text>
<text x="156.6" y="105.5">VREG_VIN</text>
<text x="172" y="107">43</text>
<text x="172" y="104.4">44</text>
<text x="253.2" y="103">3</text>
<text x="253.2" y="105.5">4</text>
<text x="31.5" y="112.1">3</text>
<text x="37.4" y="113.2">TIMEPULSE</text>
<text x="54.1" y="108.1">SAFEBOOT_N</text>
<text x="61.6" y="110.6">D_SEL</text>
<text x="62.2" y="113.2">RF_IN</text>
<text x="72.9" y="109.5">2</text>
<text x="72.9" y="112.1">11</text>
<text x="119.2" y="109.5">16</text>
<text x="119.2" y="112.1">17</text>
<text x="126.3" y="108.1">GPIO12</text>
<text x="126.3" y="110.6">GPIO13</text>
<text x="126.3" y="113.2">GPIO14</text>
<text x="153.4" y="113.2">GPIO29/ADC3</text>
<text x="155.9" y="108.1">ADC_AVDD</text>
<text x="158.2" y="110.6">IOVDD_6</text>
<text x="172" y="112.1">41</text>
<text x="172" y="109.5">42</text>
<text x="253.2" y="108.1">5</text>
<text x="30.4" y="114.6">14</text>
<text x="31.5" y="117.1">9</text>
<text x="37.4" y="115.7">LNA_EN</text>
<text x="37.4" y="118.2">VCC_RF</text>
<text x="58.5" y="118.2">RESET_N</text>
<text x="60.7" y="115.7">EXTINT</text>
<text x="72.9" y="114.6">4</text>
<text x="72.9" y="117.1">8</text>
<text x="98.2" y="114.6" transform="rotate(-90 98.2 114.6)">2</text>
<text x="99.3" y="118.4" transform="rotate(-90 99.3 118.4)">21</text>
<text x="119.2" y="114.6">18</text>
<text x="119.2" y="117.1">19</text>
<text x="119.2" y="119.7">20</text>
<text x="126.3" y="115.7">GPIO15</text>
<text x="126.3" y="118.2">TESTEN</text>
<text x="153.4" y="118.2">GPIO27/ADC1</text>
<text x="153.4" y="115.7">GPIO28/ADC2</text>
<text x="172" y="119.7">38</text>
<text x="172" y="117.1">39</text>
<text x="172" y="114.6">40</text>
<text x="30.4" y="122.2">22</text>
<text x="31.5" y="124.8">7</text>
<text x="37.4" y="123.3">V_BCKP</text>
<text x="37.4" y="125.9">VDD_USB</text>
<text x="98.2" y="121.5" transform="rotate(-90 98.2 121.5)">1</text>
<text x="119.2" y="122.2">21</text>
<text x="119.2" y="124.8">22</text>
<text x="126.3" y="120.8">XIN</text>
<text x="126.3" y="123.3">XOUT</text>
<text x="126.3" y="125.9">IOVDD_4</text>
<text x="153.4" y="120.8">GPIO26/ADC0</text>
<text x="159.6" y="125.9">GPIO24</text>
<text x="159.6" y="123.3">GPIO25</text>
<text x="172" y="124.8">36</text>
<text x="172" y="122.2">37</text>
<text x="30.4" y="127.3">23</text>
<text x="37.4" y="128.4">VCC</text>
<text x="119.2" y="127.3">23</text>
<text x="119.2" y="129.8">24</text>
<text x="126.3" y="128.4">DVDD_2</text>
<text x="126.3" y="130.9">SWCLK</text>
<text x="159.6" y="130.9">GPIO22</text>
<text x="159.6" y="128.4">GPIO23</text>
<text x="172" y="129.8">34</text>
<text x="172" y="127.3">35</text>
<text x="77.9" y="132.9" transform="rotate(-90 77.9 132.9)">5</text>
<text x="80.4" y="132.9" transform="rotate(-90 80.4 132.9)">1*4</text>
<text x="119.2" y="132.4">25</text>
<text x="119.2" y="134.9">26</text>
<text x="119.2" y="137.4">27</text>
<text x="126.3" y="133.5">SWDIO</text>
<text x="126.3" y="136">RUN</text>
<text x="158.2" y="133.5">IOVDD_5</text>
<text x="159.6" y="136">GPIO21</text>
<text x="172" y="137.4">31</text>
<text x="172" y="134.9">32</text>
<text x="172" y="132.4">33</text>
<text x="119.2" y="140">28</text>
<text x="126.3" y="138.6">GPIO16</text>
<text x="126.3" y="141.1">GPIO17</text>
<text x="159.6" y="143.6">GPIO18</text>
<text x="159.6" y="141.1">GPIO19</text>
<text x="159.6" y="138.6">GPIO20</text>
<text x="172" y="142.5">29</text>
<text x="172" y="140">30</text>
<text x="200.9" y="151.5" transform="rotate(-90 200.9 151.5)">7</text>
<text x="203.4" y="151.5" transform="rotate(-90 203.4 151.5)">6</text>
<text x="206" y="151.5" transform="rotate(-90 206 151.5)">5</text>
<text x="208.5" y="151.5" transform="rotate(-90 208.5 151.5)">4</text>
<text x="211" y="151.5" transform="rotate(-90 211 151.5)">3</text>
<text x="213.6" y="151.5" transform="rotate(-90 213.6 151.5)">2</text>
<text x="216.1" y="151.5" transform="rotate(-90 216.1 151.5)">1</text>
<text x="140.7" y="165.4">1</text>
<text x="140.7" y="167.9">2</text>
<text x="146.6" y="166.5">VIN</text>
<text x="161.4" y="166.5">VOUT</text>
<text x="172" y="167.9">4</text>
<text x="172" y="165.4">5</text>
<text x="146.6" y="169">GND</text>
<text x="164.3" y="169">NC</text>
<text x="164.4" y="171.6">EN</text>
<text x="172" y="170.4">3</text>
</g>
<text font-size="1.8" fill="#757575" x="103" y="120.6" transform="rotate(-90 103 120.6)">XTAL1</text>
</svg>
